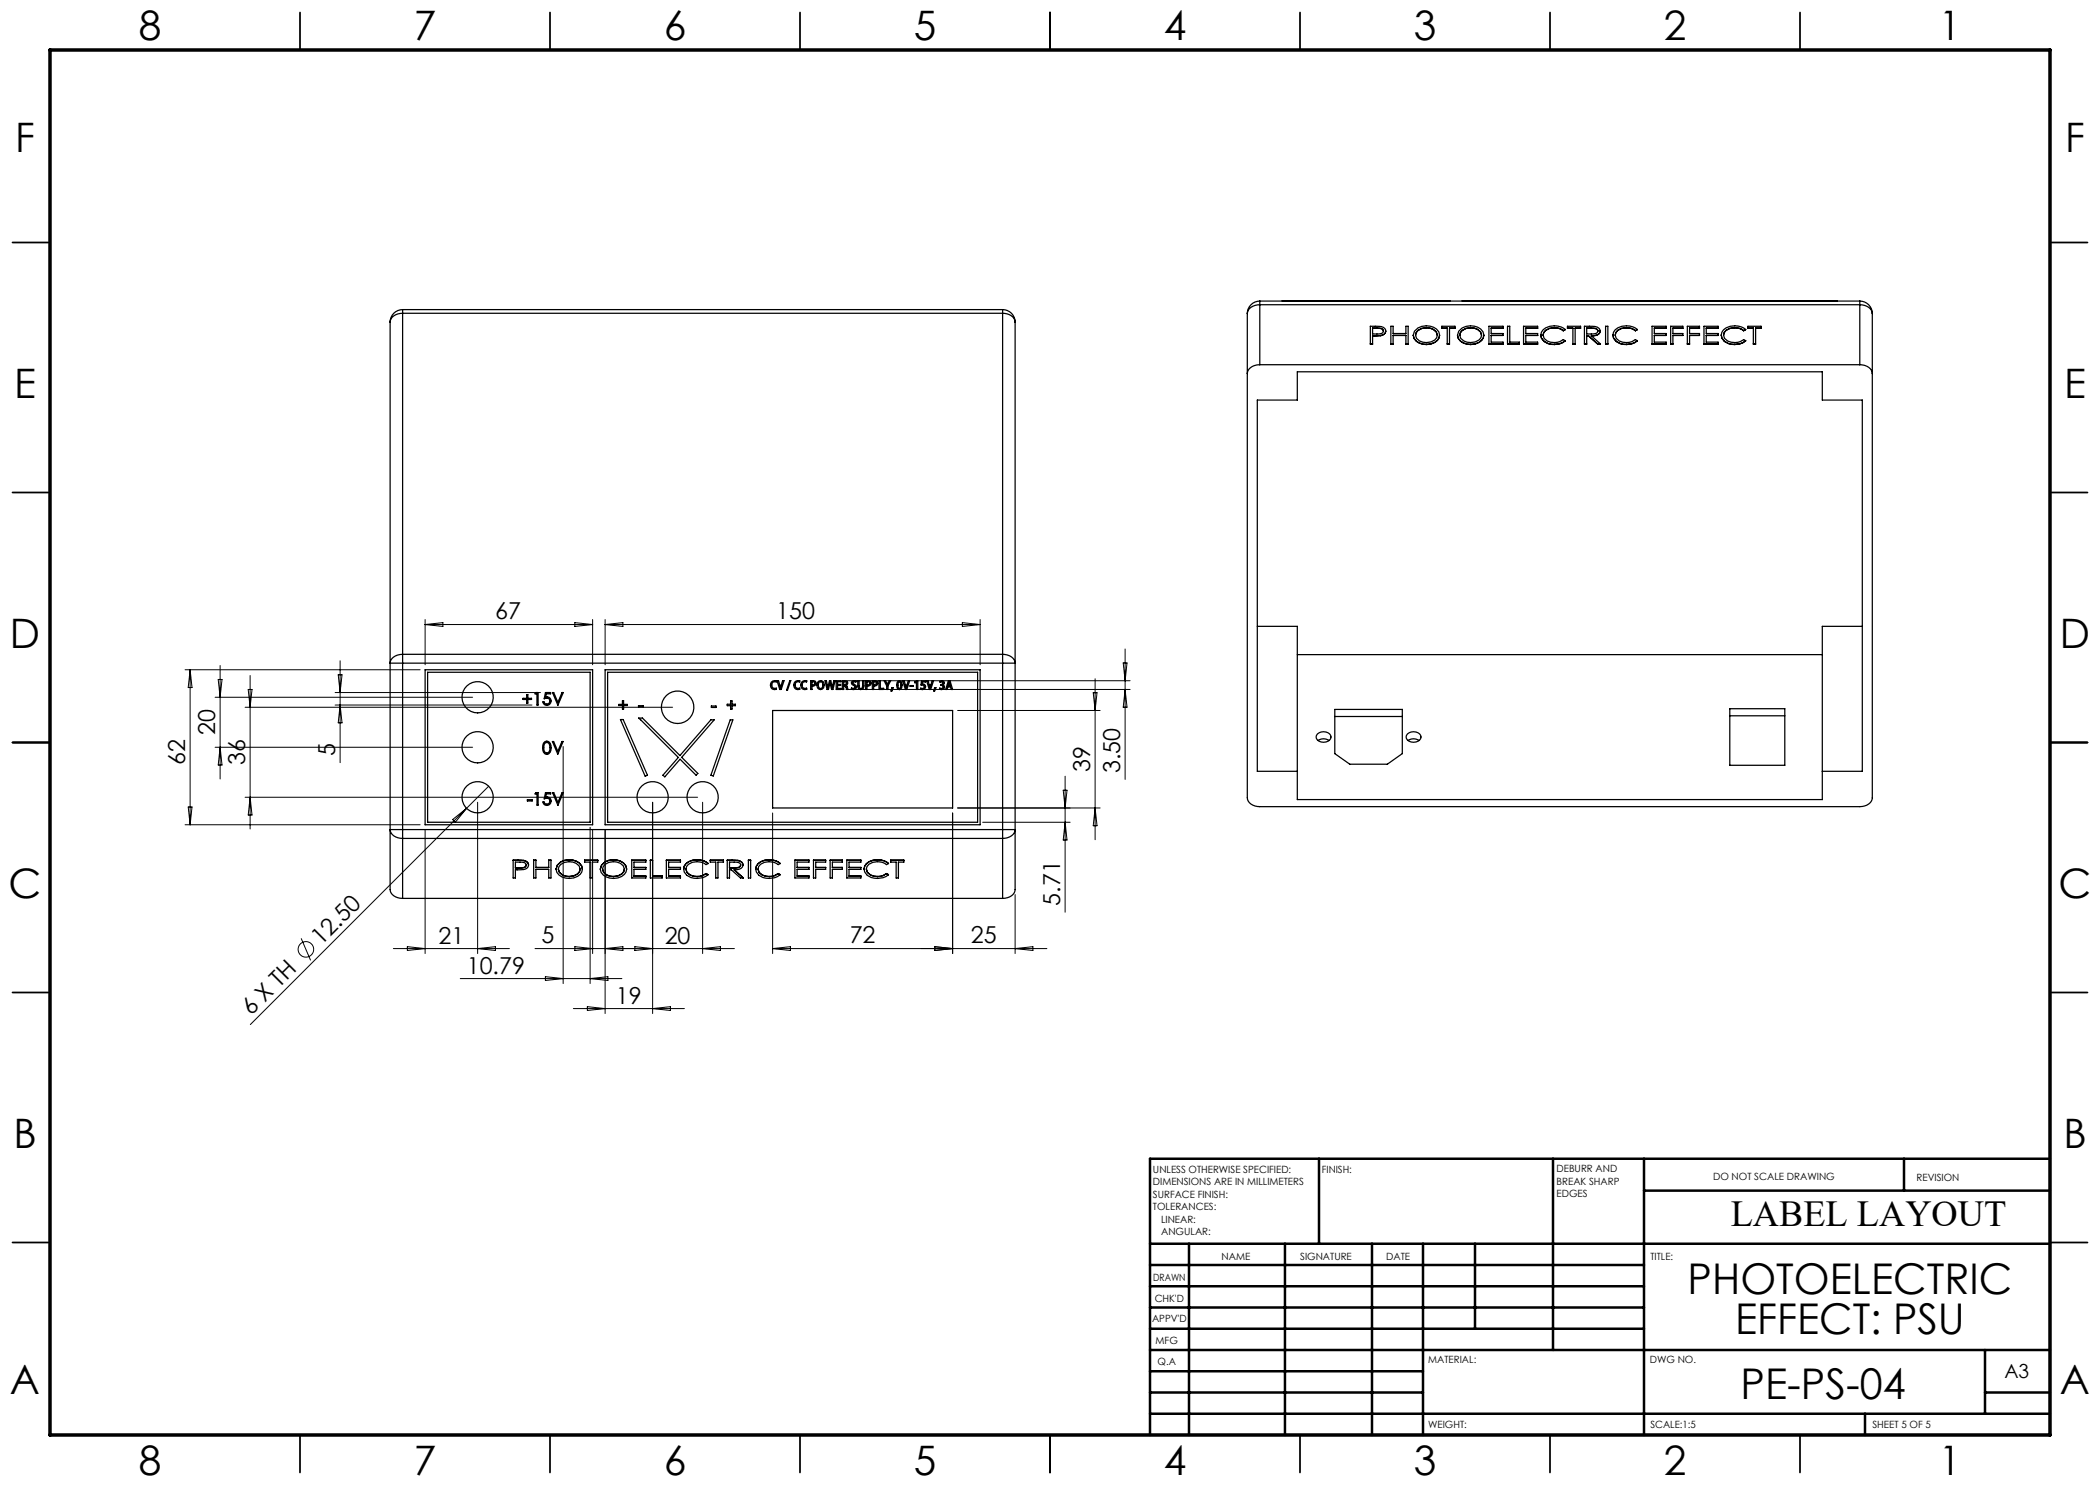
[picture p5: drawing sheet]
<svg xmlns="http://www.w3.org/2000/svg" width="420mm" height="297mm" viewBox="0 0 420 297" stroke-linecap="round" stroke-linejoin="round" font-family="sans-serif">
<g fill="none" stroke="#000" stroke-width=".2">
<path d="M37 134h47M38 134v31M38 134l.4 3.5h-.8zM43 139.5h51.5M43.6 135.9h.8l-.4 3.6zM44 133.1v22.7M49.6 137.9h.8l-.4 3.6zM50 135.1v30.7M67 138.5h41.1M67.6 135h.8l-.4 3.5zM68 132.2v20.3M85 123.9v9.1"/>
<path d="M85 124.9h33.5M85 124.9l3.6-.4v.8zM115 124.5l3.5 .4-3.5 .4zM118.5 123.9v9.1M121 124.9h75M121 123.9v9.1M121 124.9l3.6-.4v.8zM169.2 136.1h56.8M169.2 137.9h56.8M192.5 124.5l3.5 .4-3.5 .4zM196 123.9v9.1M218.6 138.5h.8l-.4 3.6z"/>
<path d="M219 135.7v32.2M224.6 132.6h.8l-.4 3.5zM225 129.8v26.1M225 137.9l.4 3.5h-.8zM43 149.5h51.5M44 149.5l.4 3.5h-.8zM49 141.5h85.5M49 159.5h90.5M50 159.5l.4 3.5h-.8zM67 141h39.4M68 141l.4 3.6h-.8zM97.7 157.2l-47.6 47.7"/>
<path d="M112.6 149.3v47.4M191.5 142.1h28.5M212.6 158h.8l-.4 3.6zM213 155.2v27.2M37 165h47M37.6 161.4h.8l-.4 3.6zM85 166v24.7M90.5 163.9l2.8-2.2-2.2 2.7zM95.5 160.5v30.2M118 165.5v31.2M118.5 166v24.7M121 166v36.7"/>
<path d="M130.5 160.5v42.2M140.5 160.5v30.2M154.5 162.6v28.1M190.5 162.6v28.1M196.5 164.5h17.5M203 178.9v11.8M213 164.5l.4 3.5h-.8zM219 161.6l.4 3.6h-.8zM220 161.6h-28.5M60.2 187.7l1.9 4.4M78.7 189.7h23.2M81.5 189.3l3.5 .4-3.5 .4z"/>
<path d="M92.1 195.7h32.3M95.5 189.7l3.6-.4v.8zM107 189.7h39.9M109.1 195.3l3.5 .4-3.5 .4zM115 189.3l3.5 .4-3.5 .4zM118 195.7l3.6-.4v.8zM121 189.7l3.6-.4v.8zM127 189.3l3.5 .4-3.5 .4zM140.5 189.7l3.6-.4v.8zM154.5 189.7l3.6-.4v.8zM187 189.3l3.5 .4-3.5 .4zM203 189.7l3.6-.4v.8z"/>
<path d="M209.4 189.7h-54.9M114.7 201.7h22.2M117.5 201.3l3.5 .4-3.5 .4zM130.5 201.7l3.6-.4v.8z"/>
<circle cx="61.2" cy="189.9" r="1.56"/>
</g>
<g fill="none" stroke="#000" stroke-width=".35">
<path d="M60 2.5v7.5M110 2.5v7.5M160 2.5v7.5M210 2.5v7.5M260 2.5v7.5M310 2.5v7.5M360 2.5v7.5M2.5 48.5h7.5M410 48.5h7.5M2.5 98.5h7.5M410 98.5h7.5M2.5 148.5h7.5"/>
<path d="M410 148.5h7.5M2.5 198.5h7.5M410 198.5h7.5M2.5 248.5h7.5M410 248.5h7.5M60 287v7.5M110 287v7.5M160 287v7.5M210 287v7.5M260 287v7.5M310 287v7.5M360 287v7.5"/>
</g>
<g fill="none" stroke="#000" stroke-width=".5">
<path d="M263.8 231.8v17M310.6 231.8v38.2M328.8 231.8v55.2M328.8 238.1h81.2M380.8 231.8v6.3M410 231.8h-180v55.2M230 248.8h180M230 257.3h98.8M230 253h98.8M237.8 248.8v38.2M257 248.8v38.2M274.4 248.8v38.2"/>
<path d="M284.6 248.8v38.2M295 248.8v17M230 265.8h98.8M230 261.5h98.8M230 278.5h54.6M230 274.3h54.6M230 270h180M397 278.5h13M397 270v12.8M230 282.8h180M373 282.8v4.2"/>
</g>
<path d="M10 10h400v277h-400z" fill="none" stroke="#000" stroke-width=".7"/>
<g fill="none" stroke="#000" stroke-width=".25">
<path d="M78 64.4v113.5a2.23 2.23 0 0 0 2.5 1.8M80.5 61.9a2.5 2.5 0 0 0-2.5 2.5M80.5 62.7a2.23 2.23 0 0 0-2.5 1.7M80.5 61.9v.8M80.5 61.9h120M80.5 62.7v68.2M80.5 62.7h120M200.5 61.9a2.5 2.5 0 0 1 2.5 2.5M200.5 62.7a2.23 2.23 0 0 1 2.5 1.7M200.5 61.9v.8M200.5 62.7v68.2M203 64.4v113.5a2.23 2.23 0 0 1-2.5 1.8"/>
<path d="M249.5 62.7v96.9a2.23 2.23 0 0 0 2.5 1.7h120a2.23 2.23 0 0 0 2.5-1.7v-96.9M252 60.9a2.23 2.23 0 0 0-2.5 1.8M252 72.9a2.23 2.23 0 0 0-2.5 1.8M252 60.2a2.5 2.5 0 0 0-2.5 2.5M252 60.2v.7M252 60.9v12M252 60.9h120M252 72.9h120M252 60.2h120M256.5 60.2h33.5M274.5 65.6h1.4a.74 .74 0 0 1 .8 .6 .95 .95 0 0 1-1.3 .6h-.9zM274.5 65.7h.9"/>
<path d="M274.5 67.2h.4M274.9 67.2h.1M275.4 65.7h.5a.74 .74 0 0 1 .8 .5M275.4 65.6v.1M276.1 67.1l-1.2 .1M276.1 67.1h.1M277.1 66.2a.92 .92 0 0 1-1 .9M277.1 66.2a1.12 1.12 0 0 0-1.4-.9h-1.6v3.5h.4v-1.6h.4M277.1 66.2a1.01 1.01 0 0 1-1 .9M278.2 65.3h.4v1.4h2.6v-1.4h.4v3.5h-.4v-1.7h-2.6v1.7h-.4zM278.6 67.1h2.6M282.7 67.1a2.28 2.28 0 0 0 2.6 1.8"/>
<path d="M282.7 67a2.28 2.28 0 0 0 2.6 1.9M282.7 67v.1M285.3 65.5a1.99 1.99 0 0 1 2.2 1.5 1.86 1.86 0 0 1-2.2 1.5 1.97 1.97 0 0 1-2.2-1.5M285.3 65.5a1.87 1.87 0 0 0-2.2 1.5M285.3 65.6a1.87 1.87 0 0 0-2.2 1.5M285.3 65.6a1.99 1.99 0 0 1 2.2 1.5M285.3 65.5v.1M285.3 68.9h.1M287.9 67a2.19 2.19 0 0 1-2.6 1.9M287.9 67a2.27 2.27 0 0 0-2.6-1.8 2.35 2.35 0 0 0-2.6 1.8M287.9 67a2.2 2.2 0 0 1-2.6 1.9M288.4 65.6h1.1v3.2h.4v-3.2h1.1"/>
<path d="M289.5 65.7h-1.1v-.4h2.6v.4h-1.1M291.5 67.1a2.28 2.28 0 0 0 2.6 1.8M291.5 67a2.28 2.28 0 0 0 2.6 1.9M291.5 67v.1M292.5 60.2h75M294.1 65.5a1.99 1.99 0 0 1 2.2 1.5 1.86 1.86 0 0 1-2.2 1.5 1.97 1.97 0 0 1-2.1-1.5M294.1 65.5a1.87 1.87 0 0 0-2.1 1.5M294.1 65.6a1.87 1.87 0 0 0-2.1 1.5M294.1 65.6a1.99 1.99 0 0 1 2.2 1.5M294.1 65.5v.1M294.1 68.9h.1M296.8 67a2.19 2.19 0 0 1-2.7 1.9"/>
<path d="M296.8 67a2.27 2.27 0 0 0-2.7-1.8 2.35 2.35 0 0 0-2.6 1.8M296.8 67a2.2 2.2 0 0 1-2.7 1.9M298.2 65.7h2.4v-.4h-2.8v3.5h2.8v-.4h-2.4v-1.3h2.4M300.6 65.6h-2.4v1.1h2.4v.4h-2.4M301.5 65.3h.5v3.1h1.9v.4h-2.4zM305.2 65.7h2.3v-.4h-2.8v3.5h2.8v-.4h-2.3v-1.3h2.3M307.5 65.6h-2.3v1.1h2.3v.4h-2.3M308.2 67l.1 .6 .5 .7M308.6 67a2.15 2.15 0 0 0 2.8 1.5l1.2-.6 .4 .2M308.8 68.3l.8 .4 1.3 .2M308.8 68.3h.1M310.8 65.6a1.88 1.88 0 0 0-2.2 1.5"/>
<path d="M310.8 65.6l.9 .1 .9 .5M310.8 65.5a2.28 2.28 0 0 1 1.8 .7M310.8 65.5a1.88 1.88 0 0 0-2.2 1.5M310.8 65.5v.1M310.9 68.9h.1M313 68.2l-1.1 .6-1 .1M313 65.9a3.4 3.4 0 0 0-4.7 .6l-.1 .5M313 65.9l-.4 .3M313 65.9h.1M313 68.1v.1M313.5 65.6h1.1v3.2h.4v-3.2h1.1M314.6 65.7h-1.1v-.4h2.6v.4h-1.1"/>
<path d="M317.3 65.6l1.8 .1 .4 .2 .1 .3a.98 .98 0 0 1-1.3 .6h-1zM317.3 65.7h1M317.7 67.2h-.4M317.7 67.2l1.8 1.6M318.3 65.7h.8l.4 .2 .1 .3M318.3 65.6v.1M319.5 68.8h.6M319.5 68.8h.1M320 66.2a1 1 0 0 1-1.2 1h-.5M320 66.2a1.15 1.15 0 0 0-1.5-.9h-1.6v3.5h.4v-1.6h.4M320 66.2a1.1 1.1 0 0 1-1.2 .9l-.5 .1 1.8 1.6M320.1 68.8h.1"/>
<path d="M321.1 65.3h.5v3.5h-.5zM322.6 67l.1 .6 .5 .7M323 67a2.15 2.15 0 0 0 2.9 1.5l1.2-.6 .4 .2M323.2 68.3l.8 .4 1.3 .2M323.2 68.3h.1M325.3 65.6a1.88 1.88 0 0 0-2.3 1.5M325.3 65.6l.8 .1 1 .5M325.3 65.5l.8 .1 1 .5M325.3 65.5a1.88 1.88 0 0 0-2.3 1.5M325.3 65.5v.1M325.3 68.9h.1M327.1 66.1v.1"/>
<path d="M327.5 68.2l-1.1 .6-1.1 .1M327.5 65.9a3.4 3.4 0 0 0-4.8 .6l-.1 .5M327.5 65.9l-.4 .3M327.5 65.9l-.4 .2M327.5 68.1v.1M330.9 65.7h2.3v-.4h-2.8v3.5h2.8v-.4h-2.3v-1.3h2.3M333.2 65.6h-2.3v1.1h2.3v.4h-2.3M334.6 65.7h2v-.4h-2.5v3.5h.5v-1.7h2M336.6 65.6h-2v1.1h2v.4h-2M337.9 65.7h2v-.4h-2.4v3.5h.4v-1.7h2M339.9 65.6h-2v1.1h2v.4h-2M341.2 65.7h2.4v-.4h-2.8v3.5h2.8v-.4h-2.4v-1.3h2.4"/>
<path d="M343.6 65.6h-2.4v1.1h2.4v.4h-2.4M344.3 67l.1 .6 .5 .7M344.7 67a2.15 2.15 0 0 0 2.8 1.5l1.2-.6 .4 .2M344.9 68.3l.8 .4 1.3 .2M344.9 68.3h.1M346.9 65.6a1.87 1.87 0 0 0-2.2 1.5M346.9 65.6l.9 .1 .9 .5M346.9 65.5l.9 .1 .9 .5M346.9 65.5a1.87 1.87 0 0 0-2.2 1.5M346.9 65.5v.1M347 68.9h.1M348.7 66.1v.1"/>
<path d="M349.1 68.2l-1.1 .6-1 .1M349.1 65.9a3.4 3.4 0 0 0-4.7 .6l-.1 .5M349.1 65.9l-.4 .3M349.1 65.9l-.4 .2M349.1 68.1v.1M349.6 65.6h1.1v3.2h.4v-3.2h1.1M350.7 65.7h-1.1v-.4h2.6v.4h-1.1M372 60.9a2.23 2.23 0 0 1 2.5 1.8M372 72.9a2.23 2.23 0 0 1 2.5 1.8M372 60.2a2.5 2.5 0 0 1 2.5 2.5M372 60.2v.7M372 60.9v12"/>
<path d="M80.5 130.9a2.23 2.23 0 0 0-2.5 1.7h2.5M80.5 130.9v1.7M80.5 132.6v33.3M80.5 132.6h120M80.5 130.9h120M85 134h33.5v31h-33.5zM85.5 134.5h32.5v30h-32.5zM104.6 139.7h.7v-.8h.3v.8h.7v.2h-.7v.7h-.3v-.7h-.7zM107.2 138.5h.4v2.5h-.2v-2.2h-.4zM109.1 138.5h1v.3h-.8l-.2 .6a.83 .83 0 0 1 1.1 .6 .83 .83 0 0 1-.6 1 .83 .83 0 0 1-1-.6h.2a.61 .61 0 0 0 .8 .4 .61 .61 0 0 0 .3-.9 .61 .61 0 0 0-.8-.2l-.3 .1zM110.5 138.5h.2l.9 2 .8-2h.3l-1.1 2.5zM121 134h75v31h-75z"/>
<path d="M121.5 134.5h74v30h-74zM154.3 136.4a.95 .95 0 0 1 1-.2l-.1 .2a.66 .66 0 0 0-.8 .6 .66 .66 0 0 0 .9 .6v.2a.89 .89 0 0 1-1.1-.2 .89 .89 0 0 1 .1-1.2zM155.4 136.1h.3l.4 1.5 .4-1.5h.3l-.6 1.8h-.3zM156.1 137.6h.1M158 136.1h.2l-.7 1.9h-.2zM158.9 136.4a.95 .95 0 0 1 1.1-.2l-.1 .2a.66 .66 0 0 0-.9 .6 .66 .66 0 0 0 .9 .6l.1 .2a.89 .89 0 0 1-1.1-.2 .89 .89 0 0 1 0-1.2zM160.3 136.4a.95 .95 0 0 1 1.1-.2l-.1 .2a.66 .66 0 0 0-.9 .6 .66 .66 0 0 0 .9 .6l.1 .2a.89 .89 0 0 1-1.1-.2 .89 .89 0 0 1 0-1.2zM162.1 136.2l.2-.1a.59 .59 0 0 1 .9 .5 .59 .59 0 0 1-.8 .6v.7h-.3zM162.4 136.3a.37 .37 0 0 1 .5 .4 .37 .37 0 0 1-.5 .3zM163.5 136.5a.73 .73 0 0 1 .9-.3 .73 .73 0 0 1 .5 .8l-.2 .6a.74 .74 0 0 1-.9 .3 .74 .74 0 0 1-.4-.9zM163.8 136.5l.1-.1a.41 .41 0 0 1 .6 .2v.9l-.3 .2-.3-.1a.94 .94 0 0 1-.1-1.1zM164.1 136.3h.1"/>
<path d="M164.1 136.1h.1M165.6 137.6h.1M166 136.5l-.3 1.4h-.3l-.4-1.8h.3l.3 1.5M166 136.5l.3 1.4h.3l.4-1.8h-.2l-.3 1.5M166 136.5h.1M166.5 137.6l-.3-1.5h-.3l-.3 1.5M166.5 137.6h.1M167.2 136.1h1v.3h-.7v.5h.6v.2h-.6v.6h.7v.2h-1zM168.5 136.2l.2-.1a.55 .55 0 0 1 .7 .2 .55 .55 0 0 1-.2 .8l.4 .8h-.3v-.2a.45 .45 0 0 0-.6-.5v.7h-.2zM168.7 136.3a.36 .36 0 0 1 .6 .4 .36 .36 0 0 1-.6 .3zM169.2 137.1h.1M170.4 136.3l.5-.2 .3 .1v.2h-.5l-.1 .2v.2a.59 .59 0 0 1 .7 .4 .59 .59 0 0 1-.4 .7l-.6-.1v-.2h.6l.1-.2-.5-.5a.44 .44 0 0 1-.1-.6z"/>
<path d="M171.6 136.1h.2l.1 1.4 .3 .2 .3-.2v-1.4h.3l-.1 1.6a.62 .62 0 0 1-.8 .2 .62 .62 0 0 1-.3-.7zM173.1 136.2l.2-.1a.59 .59 0 0 1 .9 .5 .59 .59 0 0 1-.8 .6v.7h-.3zM173.4 136.3a.37 .37 0 0 1 .5 .4 .37 .37 0 0 1-.5 .3zM174.5 136.2l.2-.1a.59 .59 0 0 1 .8 .5 .59 .59 0 0 1-.8 .6v.7h-.2zM174.7 136.3a.37 .37 0 0 1 .6 .4 .37 .37 0 0 1-.6 .3zM175.8 136.1h.3v1.6h.6v.2h-.9zM176.8 136.1h.3l.4 .9 .3-.9h.3l-.5 1.1v.7h-.3v-.7zM177.5 137h.1M178.4 137.6l.2-.1-.2 .7h-.2zM179.6 136.2l.3-.1a.98 .98 0 0 1 .5 .9 .98 .98 0 0 1-.5 .9l-.3-.1a1.27 1.27 0 0 1 0-1.6zM179.7 136.4h.2a.94 .94 0 0 1 0 1.3l-.3-.3zM179.9 137.9h.1"/>
<path d="M179.9 137.7h.1M180.5 136.1h.3l.4 1.5 .5-1.5h.2l-.5 1.8h-.3zM181.2 137.6h.1M182 137.1h.7v.2h-.7zM182.9 136.4l.7-.2v1.7h-.3v-1.5l-.3 .2zM183.3 136.4h.1M184.3 136.2h.8v.2h-.6l-.1 .4a.6 .6 0 0 1 .7 .8 .6 .6 0 0 1-1 .2l.1-.2a.41 .41 0 0 0 .5 0 .41 .41 0 0 0 .1-.5 .41 .41 0 0 0-.6-.1zM185.3 136.1h.3l.4 1.5 .4-1.5h.3l-.6 1.8h-.3zM186 137.6h.1M186.9 137.6l.3-.1-.3 .7h-.1zM188 136.3a.49 .49 0 0 1 .7-.1 .49 .49 0 0 1 0 .7l-.2 .1a.51 .51 0 0 1 .4 .7 .51 .51 0 0 1-.8 .2l-.2-.1v-.2l.4 .1a.34 .34 0 0 0 .3-.4 .34 .34 0 0 0-.5-.2v-.2l.5-.2v-.2l-.3-.1-.3 .1zM188.5 137h.1"/>
<path d="M189.7 136.1h.3l.5 1.8h-.2l-.2-.5h-.5l-.2 .5h-.3zM189.8 136.4l.3 .8h-.5zM200.5 130.9a2.23 2.23 0 0 1 2.5 1.7h-2.5M200.5 130.9v1.7M200.5 132.6v33.3M251.5 125.3h8v34.6h105v-34.6h8M259.5 130.9h105M105.5 159.9h.9v.3h-.9zM107.2 158.5h.4v2.5h-.2v-2.2h-.4zM108.8 148.5l.3-.2a.96 .96 0 0 1 1.1 1.3 .93 .93 0 0 1-.2 1 .93 .93 0 0 1-1 .1 2.01 2.01 0 0 1-.2-2.2zM109.1 148.6l.4-.1a1.24 1.24 0 0 1-.1 2.1 1.28 1.28 0 0 1-.3-2zM109.1 158.5h1v.3h-.8l-.2 .6a.83 .83 0 0 1 1.1 .6 .83 .83 0 0 1-.6 1 .83 .83 0 0 1-1-.6h.2a.61 .61 0 0 0 .8 .4 .61 .61 0 0 0 .3-.9 .61 .61 0 0 0-.8-.2l-.3 .1z"/>
<path d="M110.5 148.3h.2l.9 2 .8-2h.2l-1.1 2.5zM110.5 158.5h.2l.9 2 .8-2h.3l-1.1 2.5zM111.5 150.8h.1M123.8 140.9h.7v-.8h.2v.8h.8v.2h-.8v.7h-.2v-.7h-.7zM124.1 143.9h.5l4.9 11.1-.5 .2zM127.7 141.1h1v.3h-1zM127.7 143.6h.8l7.5 7.5 6.2-7.1h.6l-6.5 7.5 3.3 3.2-.4 .3-3.2-3.2-3 3.6-.4-.4 3.1-3.5zM142.3 141.2h.9v.3h-.9zM145.4 140.8h.7v-.6h.3v.6h.7v.3h-.7v.7h-.3v-.7h-.7zM146 144h.6l-4 11.2-.4-.2zM154.5 142.1h36v19.5h-36zM259.5 154.3h-8v-74.3h8v-5.6h105v5.6h8v74.3h-8"/>
<path d="M263.5 146.8a1.65 1.65 0 0 1 2.7 .6 1.58 1.58 0 0 1-1.5 1.1 1.58 1.58 0 0 1-1.5-1.1zM263.6 148.1a1.94 1.94 0 0 1 2.2 0M267 141.9h13.5v8.8l-3 2.1h-7.5l-3-2.1zM267 143.3h13.5M281.5 146.8a1.65 1.65 0 0 1 2.7 .6 1.58 1.58 0 0 1-1.5 1.1 1.58 1.58 0 0 1-1.5-1.1zM281.6 148.1a1.94 1.94 0 0 1 2.2 0M346 141.7h11v11.4h-11zM346 143.2h11M80.5 165.9h-2.5a2.23 2.23 0 0 0 2.5 1.8M80.5 165.9v1.8M80.5 165.9h120M80.5 167.7v12"/>
<path d="M80.5 167.7h120M80.5 179.7h120M103.1 173.6h.9M103.6 172l1.1 .1M103.6 172h-1v3.6h.5v-1.6h.3a2.4 2.4 0 0 0 2.2-.6l.1-.4M103.6 172v.1M104 173.6h.1M104.7 172.1a.96 .96 0 0 1 1 .9M104.7 172.1h.1M105.3 173a.95 .95 0 0 1-1.3 .6M105.3 173a.93 .93 0 0 0-1.3-.6h-.9v1.2M105.7 173h.1"/>
<path d="M106.7 172h.5v1.5h2.5v-1.5h.5v3.6h-.5v-1.7h-2.5v1.7h-.5zM111.7 173.8a1.97 1.97 0 0 0 2.1 1.5M112.2 172.9a2.8 2.8 0 0 1 3.6 .3l.2 .6a1.86 1.86 0 0 1-2.2 1.5 1.97 1.97 0 0 1-2.1-1.5l.1-.5zM113.8 171.9a2.26 2.26 0 0 1 2.7 1.9M113.8 171.9a2.34 2.34 0 0 0-2.6 1.9M113.8 172a2.35 2.35 0 0 0-2.6 1.8M113.8 172a2.44 2.44 0 0 1 2.7 1.8M113.8 171.9v.1M113.8 175.3h.1M116 173.8a1.86 1.86 0 0 1-2.2 1.5M116.5 173.8a2.55 2.55 0 0 1-3.4 1.8 2.09 2.09 0 0 1-1.9-1.8M116.9 172h2.7v.4h-1.1v3.2h-.5v-3.2h-1.1z"/>
<path d="M120.5 173.8a1.97 1.97 0 0 0 2.2 1.5M121 172.9a2.8 2.8 0 0 1 3.7 .3l.2 .6a1.86 1.86 0 0 1-2.2 1.5 1.97 1.97 0 0 1-2.2-1.5l.1-.5zM122.7 171.9a2.26 2.26 0 0 1 2.6 1.9M122.7 171.9a2.34 2.34 0 0 0-2.6 1.9M122.7 172a2.44 2.44 0 0 1 2.6 1.8M122.7 172a2.35 2.35 0 0 0-2.6 1.8M122.7 171.9v.1M122.7 175.3h.1M124.9 173.8a1.86 1.86 0 0 1-2.2 1.5M125.3 173.8a2.55 2.55 0 0 1-3.4 1.8 2.09 2.09 0 0 1-1.8-1.8M126.8 175.2h2.4v.4h-2.9v-3.6h2.9v.4h-2.4v1.1h2.4v.4h-2.4v1.3h2.4M130.5 175.2h1.9v.4h-2.3v-3.6h.4v3.2h1.9"/>
<path d="M133.7 175.2h2.4v.4h-2.8v-3.6h2.8v.4h-2.4v1.1h2.4v.4h-2.4v1.3h2.4M136.7 173.8a2.26 2.26 0 0 0 2.7 1.9l1.1-.2 1.1-.6M137.2 173.8a1.99 1.99 0 0 0 2.2 1.5M139.4 171.9a3.1 3.1 0 0 1 2.2 .8M139.4 171.9a2.4 2.4 0 0 0-2.7 1.9M139.4 172a2.4 2.4 0 0 0-2.7 1.8M139.4 172a3.1 3.1 0 0 1 2.2 .7M139.4 171.9v.1M139.4 175.3h.1M141.2 174.7l-.7 .4-1.1 .2M141.2 174.7l.4 .2M141.2 174.7h.1"/>
<path d="M141.6 172.7l-.4 .2a2.87 2.87 0 0 0-3.9 .4 1.44 1.44 0 0 0 1.4 2h.7M141.6 172.7h.1M142.1 172h2.6v.4h-1.1v3.2h-.5v-3.2h-1zM145.9 173.6v-1.2l1.8 .1 .3 .2 .1 .3a.98 .98 0 0 1-1.3 .6M145.9 173.6h.9M146.5 172l1.1 .1M146.5 172h-1v3.6h.4v-1.6h.4l1.8 1.6h.6M146.5 172v.1M147.6 172.1a.99 .99 0 0 1 1 .9M147.6 172.1h.1M148.1 173a.98 .98 0 0 1-1.3 .6M148.6 173a1.1 1.1 0 0 1-1.2 .9l-.6 .1 1.9 1.6"/>
<path d="M148.7 175.6h.1M149.7 172h.4v3.6h-.4zM151.2 173.8a2.26 2.26 0 0 0 2.7 1.9l1-.2 1.1-.6M151.6 173.8a1.99 1.99 0 0 0 2.2 1.5M153.8 171.9a3.1 3.1 0 0 1 2.2 .8M153.8 171.9a2.4 2.4 0 0 0-2.6 1.9M153.8 172a2.4 2.4 0 0 0-2.6 1.8M153.8 172a3.1 3.1 0 0 1 2.2 .7M153.8 171.9v.1M153.8 175.3h.1M155.6 174.7l-.7 .4-1.1 .2M155.6 174.7l.4 .2"/>
<path d="M155.6 174.7h.1M156 172.7l-.4 .2a2.87 2.87 0 0 0-3.9 .4 1.44 1.44 0 0 0 1.4 2h.7M156 172.7h.1M159.4 175.2h2.4v.4h-2.8v-3.6h2.8v.4h-2.4v1.1h2.4v.4h-2.4v1.3h2.4M162.7 172h2.4v.4h-2v1.1h2v.4h-2v1.7h-.4zM166 172h2.5v.4h-2v1.1h2v.4h-2v1.7h-.5zM169.8 175.2h2.4v.4h-2.8v-3.6h2.8v.4h-2.4v1.1h2.4v.4h-2.4v1.3h2.4M172.8 173.8a2.26 2.26 0 0 0 2.7 1.9l1.1-.2 1.1-.6M173.3 173.8a1.99 1.99 0 0 0 2.2 1.5M175.5 171.9a3.1 3.1 0 0 1 2.2 .8M175.5 171.9a2.4 2.4 0 0 0-2.7 1.9M175.5 172a2.4 2.4 0 0 0-2.7 1.8"/>
<path d="M175.5 172a3.1 3.1 0 0 1 2.2 .7M175.5 171.9v.1M175.5 175.3h.1M177.3 174.7l-.7 .4-1.1 .2M177.3 174.7l.4 .2M177.3 174.7h.1M177.7 172.7l-.4 .2a2.87 2.87 0 0 0-3.9 .4 1.44 1.44 0 0 0 1.4 2h.7M177.7 172.7h.1M178.1 172h2.7v.4h-1.1v3.2h-.5v-3.2h-1.1zM200.5 165.9h2.5a2.23 2.23 0 0 1-2.5 1.8M200.5 165.9v1.8M200.5 167.7v12"/>
<circle cx="95.5" cy="139.5" r="3.1"/>
<circle cx="95.5" cy="149.5" r="3.1"/>
<circle cx="95.5" cy="159.5" r="3.1"/>
<circle cx="130.5" cy="159.5" r="3.1"/>
<circle cx="135.5" cy="141.5" r="3.3"/>
<circle cx="140.5" cy="159.5" r="3.1"/>
</g>
<g font-size="8.5">
<text x="337.5" y="258.8">PHOTOELECTRIC</text>
<text x="347" y="266.9">EFFECT: PSU</text>
<text x="348.1" y="279.7">PE-PS-04</text>
</g>
<g font-size="8.1">
<text x="27.8" y="8">8</text>
<text x="82.8" y="8">7</text>
<text x="132.8" y="8">6</text>
<text x="182.8" y="8">5</text>
<text x="232.8" y="8">4</text>
<text x="282.8" y="8">3</text>
<text x="332.8" y="8">2</text>
<text x="387.8" y="8">1</text>
<text x="3" y="30.4">F</text>
<text x="413" y="30.4">F</text>
<text x="2.8" y="79.6">E</text>
<text x="412.8" y="79.6">E</text>
<text x="2" y="129.6">D</text>
<text x="412" y="129.6">D</text>
<text x="1.7" y="179.6">C</text>
<text x="411.7" y="179.6">C</text>
<text x="2.7" y="229.6">B</text>
<text x="412.7" y="229.6">B</text>
<text x="2" y="278.9">A</text>
<text x="412" y="278.9">A</text>
<text x="27.8" y="295">8</text>
<text x="82.8" y="295">7</text>
<text x="132.8" y="295">6</text>
<text x="182.8" y="295">5</text>
<text x="232.8" y="295">4</text>
<text x="282.8" y="295">3</text>
<text x="332.8" y="295">2</text>
<text x="387.8" y="295">1</text>
</g>
<text font-size="7.3" x="346.1" y="245.1">LABEL LAYOUT</text>
<g font-size="4.7">
<text x="99" y="123.9">67</text>
<text x="155.2" y="123.9">150</text>
<text x="43" y="147" transform="rotate(-90 43 147)">20</text>
<text x="37" y="153" transform="rotate(-90 37 153)">62</text>
<text x="49" y="153" transform="rotate(-90 49 153)">36</text>
<text x="67" y="151.2" transform="rotate(-90 67 151.2)">5</text>
<text x="218" y="154.4" transform="rotate(-90 218 154.4)">39</text>
<text x="224" y="154.6" transform="rotate(-90 224 154.6)">3.50</text>
<text x="212" y="181.1" transform="rotate(-90 212 181.1)">5.71</text>
<text x="64.2" y="189.3" transform="rotate(-45 64.2 189.3)">12.50</text>
<text x="87.7" y="188.7">21</text>
<text x="108.3" y="188.7">5</text>
<text x="132.9" y="188.7">20</text>
<text x="169.9" y="188.7">72</text>
<text x="194.2" y="188.7">25</text>
<text x="93.3" y="194.7">10.79</text>
<text x="50.2" y="203.2" transform="rotate(-45 50.2 203.2)">6 X TH</text>
<text x="123.2" y="200.7">19</text>
</g>
<text font-size="3.9" x="400.9" y="275.5">A3</text>
<g font-size="2">
<text x="230.6" y="234.6">UNLESS OTHERWISE SPECIFIED:</text>
<text x="230.6" y="237.1">DIMENSIONS ARE IN MILLIMETERS</text>
<text x="230.6" y="239.6">SURFACE FINISH:</text>
<text x="264.4" y="234.6">FINISH:</text>
<text x="311.3" y="234.5">DEBURR AND</text>
<text x="311.3" y="237">BREAK SHARP</text>
<text x="311.3" y="239.5">EDGES</text>
<text x="342.6" y="236">DO NOT SCALE DRAWING</text>
<text x="383.3" y="236.2">REVISION</text>
<text x="230.6" y="242.1">TOLERANCES:</text>
<text x="232.2" y="244.6">LINEAR:</text>
<text x="232.2" y="247.1">ANGULAR:</text>
<text x="244.3" y="252">NAME</text>
<text x="260" y="251.9">SIGNATURE</text>
<text x="277.2" y="251.9">DATE</text>
<text x="330.1" y="251.9">TITLE:</text>
<text x="230.6" y="256.1">DRAWN</text>
<text x="230.9" y="260.3">CHK'D</text>
<text x="230.4" y="264.4">APPV'D</text>
<text x="231.1" y="268.8">MFG</text>
<text x="231.5" y="273">Q.A</text>
<text x="285.6" y="272.5">MATERIAL:</text>
<text x="330" y="272.5">DWG NO.</text>
<text x="285.6" y="285.5">WEIGHT:</text>
<text x="330.1" y="285.6">SCALE:1:5</text>
<text x="374.5" y="285.6">SHEET 5 OF 5</text>
</g>
</svg>
